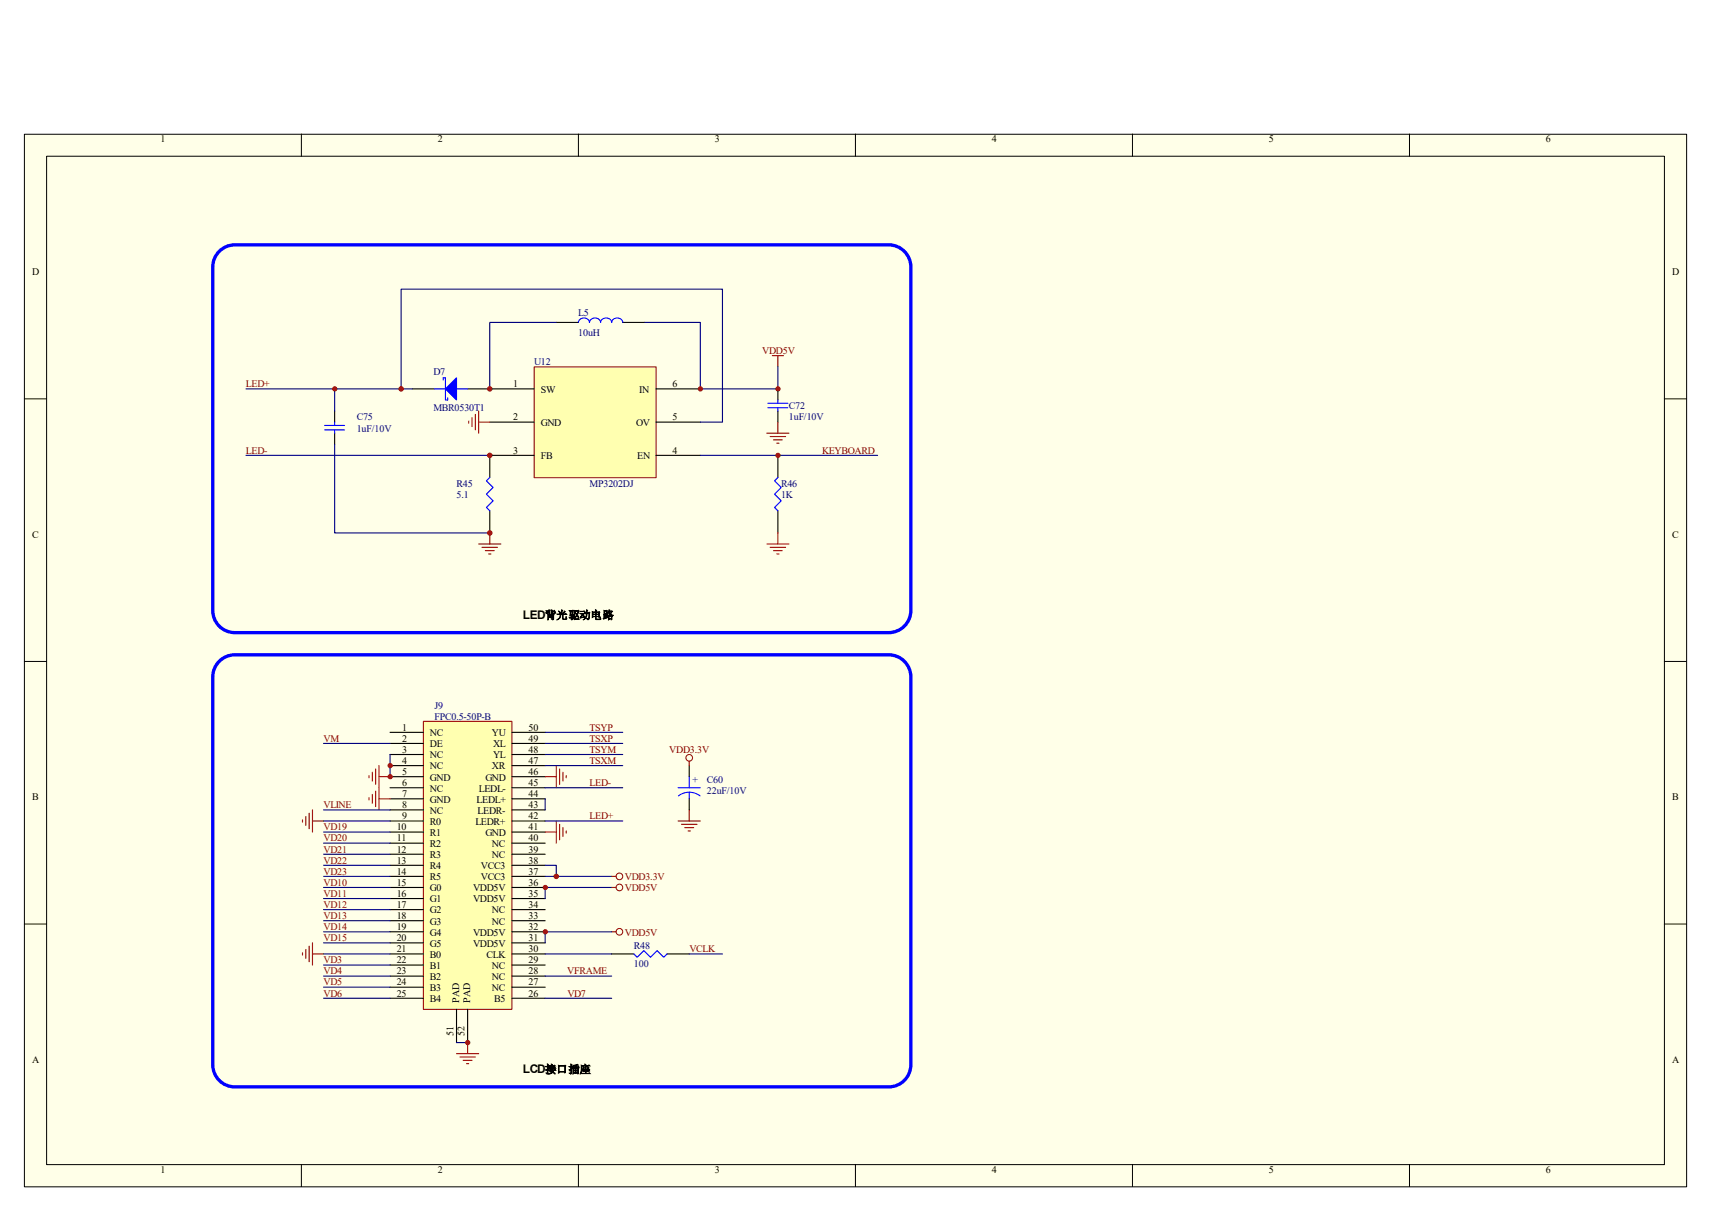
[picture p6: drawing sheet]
<svg xmlns="http://www.w3.org/2000/svg" width="297mm" height="210mm" viewBox="0 0 297 210" stroke-linecap="round" stroke-linejoin="round" font-family="sans-serif">
<path d="M4.2 23.3h288.4v182.5h-288.4z" fill="#ffffe8"/>
<g fill="none" stroke="#000" stroke-width=".17">
<path d="M4.2 23.3h288.4v182.5h-288.4zM8.1 27.1h280.7v174.9h-280.7zM52.3 23.2v3.9M100.3 23.2v3.9M148.4 23.2v3.9M196.5 23.2v3.9M244.5 23.2v3.9M4.2 69.2h3.9M288.7 69.2h3.9M4.2 114.7h3.9M288.7 114.7h3.9M4.2 160.3h3.9"/>
<path d="M288.7 160.3h3.9M52.3 201.9v3.9M100.3 201.9v3.9M148.4 201.9v3.9M196.5 201.9v3.9M244.5 201.9v3.9"/>
</g>
<path d="M73.5 125.1h15.3v49.9h-15.3z" fill="#ffffb0"/>
<g fill="none" stroke="#800000" stroke-width=".17">
<path d="M73.4 125.1h15.4v49.9h-15.4z"/>
<circle cx="107.5" cy="152" r=".58"/>
<circle cx="107.5" cy="153.9" r=".58"/>
<circle cx="107.5" cy="161.6" r=".58"/>
</g>
<g fill="none" stroke="#000" stroke-width=".19">
<path d="M96.5 55.9h3.8M108 55.9h3.9M58.1 71.3v1.9M58.1 75.1v1.9M85 79v3.8M135 67.4v2M135 71.3v1.9M135 79v3.8M85 88.6v3.8M135 88.6v3.8M67.7 127h5.7M67.7 128.9h5.7"/>
<path d="M67.7 130.8h5.7M67.7 132.8h5.7M67.7 134.7h5.7M67.7 136.6h5.7M67.7 138.5h5.7M88.8 127h5.8M88.8 128.9h5.8M88.8 130.8h5.8M88.8 132.8h5.8M88.8 134.7h5.8M88.8 136.6h5.8M88.8 138.5h5.8"/>
<path d="M67.7 140.5h5.7M67.7 159.7h5.7M67.7 157.7h5.7M67.7 155.8h5.7M67.7 153.9h5.7M67.7 152h5.7M67.7 150.1h5.7M67.7 148.1h5.7M67.7 146.2h5.7M67.7 144.3h5.7M67.7 142.4h5.7M88.8 140.5h5.8"/>
<path d="M88.8 159.7h5.8M88.8 157.7h5.8M88.8 155.8h5.8M88.8 153.9h5.8M88.8 152h5.8M88.8 150.1h5.8M88.8 148.1h5.8M88.8 146.2h5.8M88.8 144.3h5.8M88.8 142.4h5.8M67.7 173.1h5.7M67.7 171.2h5.7"/>
<path d="M67.7 169.3h5.7M67.7 167.4h5.7M67.7 165.4h5.7M67.7 163.5h5.7M67.7 161.6h5.7M79.2 175v5.8M81.1 175v5.8M88.8 173.1h5.8M88.8 171.2h5.8M88.8 169.3h5.8M88.8 167.4h5.8M88.8 165.4h5.8"/>
<path d="M88.8 163.5h5.8M88.8 161.6h5.8M106.1 165.4h3.9M115.7 165.4h3.9"/>
</g>
<g fill="none" stroke="#f00" stroke-width=".19">
<path d="M133 94.3h3.9M133.6 94.9h2.7M134.2 95.5h1.5M134.8 96.1h.3M135 92.4v1.9M64 134.5v.4M64 138.3v.4M64.6 133.9v1.6M64.6 137.8v1.5M65.2 133.3v2.7M65.2 137.2v2.7M65.7 132.8v7.7"/>
<path d="M65.7 134.7h2M65.7 138.5h2M94.6 134.7h1.9M96.5 132.8v3.8M97.1 133.3v2.7M97.7 133.9v1.6M98.2 134.5v.4M94.6 144.3h1.9M96.5 142.4v3.8M97.1 143v2.6M97.7 143.5v1.6M98.2 144.1v.4"/>
</g>
<g fill="none" stroke="#000080" stroke-width=".19">
<path d="M56.1 128.9h11.6M67.7 130.8v3.9M94.6 128.9h13.4M94.6 138.5v2M94.6 136.6h13.4M94.6 132.8h13.4M94.6 130.8h13.4M94.6 127h13.4M56.1 142.4h11.6M56.1 144.3h11.6M56.1 146.2h11.6M56.1 148.1h11.6"/>
<path d="M56.1 150.1h11.6M56.1 152h11.6M56.1 153.9h11.6M56.1 155.8h11.6M56.1 157.7h11.6M56.1 159.7h11.6M56.1 140.5h11.6M94.6 150.1h1.9v1.9M94.6 142.4h13.4M94.6 152h11.5M106.1 153.9h-11.5v1.9M56.1 161.6h11.6"/>
<path d="M56.1 163.5h11.6M56.1 165.4h11.6M56.1 167.4h11.6M56.1 169.3h11.6M56.1 171.2h11.6M56.1 173.1h11.6M94.6 165.4h11.5M94.6 169.3h11.5M94.6 173.1h11.5M106.1 161.6h-11.5v1.9M119.6 165.4h5.7"/>
</g>
<g fill="none" stroke="#800000" stroke-width=".19">
<path d="M133 75.1h3.9M133.6 75.7h2.7M134 61.7h1.9M134.2 76.3h1.5M134.8 76.9h.3M135 61.7v1.9M135 73.2v1.9M83 94.3h3.9M83.6 94.9h2.7M84.2 95.5h1.5M84.8 96.1h.4M85 92.4v1.9"/>
<path d="M52.5 142.2v.4M53.1 141.6v1.5M53.6 141v2.7M54.2 140.5v3.8M54.2 142.4h1.9M106.1 152h.8M106.1 153.9h.8M52.5 165.2v.4M53.1 164.7v1.5M53.6 164.1v2.7M54.2 163.5v3.9M54.2 165.4h1.9"/>
<path d="M106.1 161.6h.8"/>
</g>
<path d="M100.3 55.9a.98 .98 0 0 1 1-.8 .98 .98 0 0 1 1 .8 .99 .99 0 0 1 .9-.8 .99 .99 0 0 1 1 .8 .99 .99 0 0 1 1-.8 .99 .99 0 0 1 .9 .8 .98 .98 0 0 1 1-.8 .98 .98 0 0 1 .9 .8M56.3 74.6h3.5M56.3 73.8h3.5M58.1 73.2v.6M58.1 74.6v.5M133.2 70.7h3.5M133.2 69.9h3.5M135 69.4v.5M135 70.7v.6M85 82.8l-.6 .6 1.1 1.1-1.1 1.2 1.1 1.1-1.1 1.2 .6 .6M135 82.8l-.6 .6 1.1 1.1-1.1 1.2 1.1 1.1-1.1 1.2 .6 .6M110 165.4l.5 .6 1.2-1.1 1.1 1.1 1.2-1.1 1.1 1.1 .6-.6" fill="none" stroke="#00f" stroke-width=".19"/>
<path d="M38 43.6a3.8 3.8 0 0 1 2.8-1.1h113.4a3.8 3.8 0 0 1 3.8 3.8v59.6a3.8 3.8 0 0 1-3.8 3.8h-113.4a3.8 3.8 0 0 1-3.9-3.8v-59.6a3.8 3.8 0 0 1 1.1-2.7z" fill="none" stroke="#00f" stroke-width=".58"/>
<path d="M92.7 63.7h21.1v19.1h-21.1z" fill="#ffffb0"/>
<g fill="none" stroke="#800000" stroke-width=".17">
<path d="M92.7 63.6h21.1v19.2h-21.1z"/>
<circle cx="119.6" cy="131.4" r=".58"/>
</g>
<path d="M71.5 67.4h3.9M81.1 67.4h11.6M85 73.2h7.7M85 79h7.7M113.8 67.4h7.7M113.8 73.2h7.7M113.8 79h7.7M119.6 132.8v1.9M119.6 138.5v2" fill="none" stroke="#000" stroke-width=".19"/>
<path d="M96.5 55.9h-11.5v11.5M111.9 55.9h9.6v11.5h13.5v-3.8M42.7 79h42.3M42.7 67.4h28.8M58.1 77v15.4h26.9M58.1 67.4v3.9M69.6 67.4v-17.3h55.7v23.1h-3.8M121.5 79h30.8M79.2 180.8h1.9" fill="none" stroke="#000080" stroke-width=".19"/>
<path d="M75.4 67.4h1.9M76.9 65.9v-.4h.4v3.9h.4v-.4M79.2 67.4h1.9M117.6 136.6h3.9M119.6 137.4l.8 .1 1 .5M119.6 137.4l-.8 .1-1.1 .5M119.6 134.7v1.9M119.6 137.4v1.1" fill="none" stroke="#00f" stroke-width=".19"/>
<path d="M77.3 67.4l1.9-1.9v3.9z" fill="#00f" stroke="#00f" stroke-width=".19"/>
<path d="M81.3 73v.4M81.9 72.4v1.6M82.5 71.9v2.7M83 71.3v3.8M83 73.2h2M79.2 182.7h3.8M79.8 183.3h2.7M80.4 183.9h1.5M80.9 184.5h.4M81.1 180.8v1.9" fill="none" stroke="#f00" stroke-width=".19"/>
<g fill="#800000" stroke="#800000" stroke-width=".17">
<circle cx="85" cy="92.4" r=".38"/>
<circle cx="85" cy="79" r=".38"/>
<circle cx="135" cy="79" r=".36"/>
<circle cx="85" cy="67.4" r=".38"/>
<circle cx="121.5" cy="67.4" r=".36"/>
<circle cx="58.1" cy="67.4" r=".36"/>
<circle cx="69.6" cy="67.4" r=".38"/>
<circle cx="67.7" cy="132.8" r=".36"/>
<circle cx="67.7" cy="134.7" r=".36"/>
<circle cx="94.6" cy="161.6" r=".36"/>
<circle cx="94.6" cy="153.9" r=".36"/>
<circle cx="81.1" cy="180.8" r=".36"/>
<circle cx="96.5" cy="152" r=".38"/>
<circle cx="135" cy="67.4" r=".36"/>
</g>
<path d="M38 114.7a3.8 3.8 0 0 1 2.8-1.1h113.4a3.8 3.8 0 0 1 3.8 3.8v67.3a3.8 3.8 0 0 1-3.8 3.8h-113.4a3.8 3.8 0 0 1-3.9-3.8v-67.3a3.8 3.8 0 0 1 1.1-2.7z" fill="none" stroke="#00f" stroke-width=".58"/>
<path d="M119.6 132v.8M117.6 142.4h3.9M118.2 143h2.7M118.8 143.5h1.5M119.4 144.1h.4M119.6 140.5v1.9" fill="none" stroke="#800000" stroke-width=".19"/>
<g font-size="2.1">
<text x="90.7" y="107.3">LED背光驱动电路</text>
<text x="90.7" y="186.1">LCD接口插座</text>
</g>
<g font-size="1.7">
<text x="27.9" y="24.7">1</text>
<text x="75.9" y="24.7">2</text>
<text x="124" y="24.7">3</text>
<text x="172" y="24.7">4</text>
<text x="220.1" y="24.7">5</text>
<text x="268.2" y="24.7">6</text>
<text x="5.6" y="47.8">D</text>
<text x="290.1" y="47.8">D</text>
<text x="89" y="67.1">1</text>
<text x="93.8" y="68.1">SW</text>
<text x="110.9" y="68.1">IN</text>
<text x="116.7" y="67.1">6</text>
<text x="89" y="72.9">2</text>
<text x="93.8" y="73.9">GND</text>
<text x="110.4" y="73.9">OV</text>
<text x="116.7" y="72.9">5</text>
<text x="89" y="78.7">3</text>
<text x="93.8" y="79.6">FB</text>
<text x="110.5" y="79.6">EN</text>
<text x="116.7" y="78.7">4</text>
<text x="5.6" y="93.3">C</text>
<text x="290.1" y="93.3">C</text>
<text x="69.8" y="126.7">1</text>
<text x="69.8" y="128.7">2</text>
<text x="69.8" y="130.6">3</text>
<text x="74.6" y="127.7">NC</text>
<text x="74.6" y="129.6">DE</text>
<text x="74.6" y="131.5">NC</text>
<text x="85.3" y="127.7">YU</text>
<text x="85.6" y="131.5">YL</text>
<text x="85.6" y="129.6">XL</text>
<text x="91.7" y="130.6">48</text>
<text x="91.7" y="128.7">49</text>
<text x="91.7" y="126.7">50</text>
<text x="69.8" y="132.5">4</text>
<text x="69.8" y="134.4">5</text>
<text x="69.8" y="136.3">6</text>
<text x="74.6" y="133.4">NC</text>
<text x="74.6" y="135.4">GND</text>
<text x="74.6" y="137.3">NC</text>
<text x="83.1" y="137.3">LEDL-</text>
<text x="84.2" y="135.4">GND</text>
<text x="85.3" y="133.4">XR</text>
<text x="91.7" y="136.3">45</text>
<text x="91.7" y="134.4">46</text>
<text x="91.7" y="132.5">47</text>
<text x="5.6" y="138.8">B</text>
<text x="69.8" y="138.3">7</text>
<text x="69.8" y="140.2">8</text>
<text x="69.8" y="142.1">9</text>
<text x="74.6" y="139.2">GND</text>
<text x="74.6" y="141.1">NC</text>
<text x="74.6" y="143">R0</text>
<text x="82.5" y="143">LEDR+</text>
<text x="82.7" y="139.2">LEDL+</text>
<text x="82.8" y="141.1">LEDR-</text>
<text x="91.7" y="142.1">42</text>
<text x="91.7" y="140.2">43</text>
<text x="91.7" y="138.3">44</text>
<text x="290.1" y="138.8">B</text>
<text x="68.8" y="144">10</text>
<text x="68.8" y="145.9">11</text>
<text x="68.8" y="147.9">12</text>
<text x="68.8" y="149.8">13</text>
<text x="74.6" y="145">R1</text>
<text x="74.6" y="146.9">R2</text>
<text x="74.6" y="148.8">R3</text>
<text x="84.2" y="145">GND</text>
<text x="85.3" y="148.8">NC</text>
<text x="85.3" y="146.9">NC</text>
<text x="91.7" y="149.8">38</text>
<text x="91.7" y="147.9">39</text>
<text x="91.7" y="145.9">40</text>
<text x="91.7" y="144">41</text>
<text x="68.8" y="151.7">14</text>
<text x="68.8" y="153.6">15</text>
<text x="68.8" y="155.5">16</text>
<text x="74.6" y="150.7">R4</text>
<text x="74.6" y="152.7">R5</text>
<text x="74.6" y="154.6">G0</text>
<text x="82.1" y="154.6">VDD5V</text>
<text x="83.4" y="152.7">VCC3</text>
<text x="83.4" y="150.7">VCC3</text>
<text x="91.7" y="155.5">35</text>
<text x="91.7" y="153.6">36</text>
<text x="91.7" y="151.7">37</text>
<text x="68.8" y="157.5">17</text>
<text x="68.8" y="159.4">18</text>
<text x="68.8" y="161.3">19</text>
<text x="74.6" y="156.5">G1</text>
<text x="74.6" y="158.4">G2</text>
<text x="74.6" y="160.4">G3</text>
<text x="82.1" y="156.5">VDD5V</text>
<text x="85.3" y="160.4">NC</text>
<text x="85.3" y="158.4">NC</text>
<text x="91.7" y="161.3">32</text>
<text x="91.7" y="159.4">33</text>
<text x="91.7" y="157.5">34</text>
<text x="68.8" y="163.2">20</text>
<text x="68.8" y="165.1">21</text>
<text x="68.8" y="167.1">22</text>
<text x="74.6" y="162.3">G4</text>
<text x="74.6" y="164.2">G5</text>
<text x="74.6" y="166.1">B0</text>
<text x="82.1" y="164.2">VDD5V</text>
<text x="82.1" y="162.3">VDD5V</text>
<text x="84.4" y="166.1">CLK</text>
<text x="91.7" y="167.1">29</text>
<text x="91.7" y="165.1">30</text>
<text x="91.7" y="163.2">31</text>
<text x="68.8" y="169">23</text>
<text x="68.8" y="170.9">24</text>
<text x="68.8" y="172.8">25</text>
<text x="74.6" y="168">B1</text>
<text x="74.6" y="170">B2</text>
<text x="74.6" y="171.9">B3</text>
<text x="74.6" y="173.8">B4</text>
<text x="79.7" y="173.9" transform="rotate(-90 79.7 173.9)">PAD</text>
<text x="81.6" y="173.9" transform="rotate(-90 81.6 173.9)">PAD</text>
<text x="85.3" y="171.9">NC</text>
<text x="85.3" y="170">NC</text>
<text x="85.3" y="168">NC</text>
<text x="85.7" y="173.8">B5</text>
<text x="91.7" y="172.8">26</text>
<text x="91.7" y="170.9">27</text>
<text x="91.7" y="169">28</text>
<text x="78.7" y="179.7" transform="rotate(-90 78.7 179.7)">51</text>
<text x="80.6" y="179.7" transform="rotate(-90 80.6 179.7)">52</text>
<text x="5.6" y="184.4">A</text>
<text x="290.1" y="184.4">A</text>
<text x="27.9" y="203.4">1</text>
<text x="75.9" y="203.4">2</text>
<text x="124" y="203.4">3</text>
<text x="172" y="203.4">4</text>
<text x="220.1" y="203.4">5</text>
<text x="268.2" y="203.4">6</text>
</g>
<g font-size="1.7" fill="#000080">
<text x="100.3" y="54.9">L5</text>
<text x="100.3" y="58.3">10uH</text>
<text x="75.2" y="65">D7</text>
<text x="92.7" y="63.3">U12</text>
<text x="75.2" y="71.2">MBR0530T1</text>
<text x="136.9" y="71">C72</text>
<text x="61.9" y="72.9">C75</text>
<text x="61.9" y="74.8">1uF/10V</text>
<text x="136.9" y="72.9">1uF/10V</text>
<text x="79.2" y="84.5">R45</text>
<text x="79.2" y="86.4">5.1</text>
<text x="102.3" y="84.5">MP3202DJ</text>
<text x="135.5" y="84.5">R46</text>
<text x="135.5" y="86.4">1K</text>
<text x="75.4" y="122.9">J9</text>
<text x="75.4" y="124.8">FPC0.5-50P-B</text>
<text x="120.1" y="135.8">+</text>
<text x="122.6" y="135.8">C60</text>
<text x="122.6" y="137.7">22uF/10V</text>
<text x="110" y="164.6">R48</text>
<text x="110" y="167.6">100</text>
</g>
<g font-size="1.7" fill="#800000">
<text x="132.2" y="61.4">VDD5V</text>
<text x="42.7" y="67.1">LED+</text>
<text x="42.7" y="78.7">LED-</text>
<text x="142.6" y="78.7">KEYBOARD</text>
<text x="56.1" y="128.7">VM</text>
<text x="102.3" y="130.6">TSYM</text>
<text x="102.3" y="126.7">TSYP</text>
<text x="102.3" y="128.7">TSXP</text>
<text x="116.1" y="130.6">VDD3.3V</text>
<text x="102.3" y="136.3">LED-</text>
<text x="102.3" y="132.5">TSXM</text>
<text x="56.1" y="140.2">VLINE</text>
<text x="102.3" y="142.1">LED+</text>
<text x="56.1" y="144">VD19</text>
<text x="56.1" y="145.9">VD20</text>
<text x="56.1" y="147.9">VD21</text>
<text x="56.1" y="149.8">VD22</text>
<text x="56.1" y="151.7">VD23</text>
<text x="56.1" y="153.6">VD10</text>
<text x="56.1" y="155.5">VD11</text>
<text x="108.4" y="152.7">VDD3.3V</text>
<text x="108.4" y="154.6">VDD5V</text>
<text x="56.1" y="157.5">VD12</text>
<text x="56.1" y="159.4">VD13</text>
<text x="56.1" y="161.3">VD14</text>
<text x="56.1" y="163.2">VD15</text>
<text x="56.1" y="167.1">VD3</text>
<text x="108.4" y="162.3">VDD5V</text>
<text x="119.6" y="165.1">VCLK</text>
<text x="56.1" y="169">VD4</text>
<text x="56.1" y="170.9">VD5</text>
<text x="56.1" y="172.8">VD6</text>
<text x="98.4" y="169">VFRAME</text>
<text x="98.4" y="172.8">VD7</text>
</g>
</svg>
